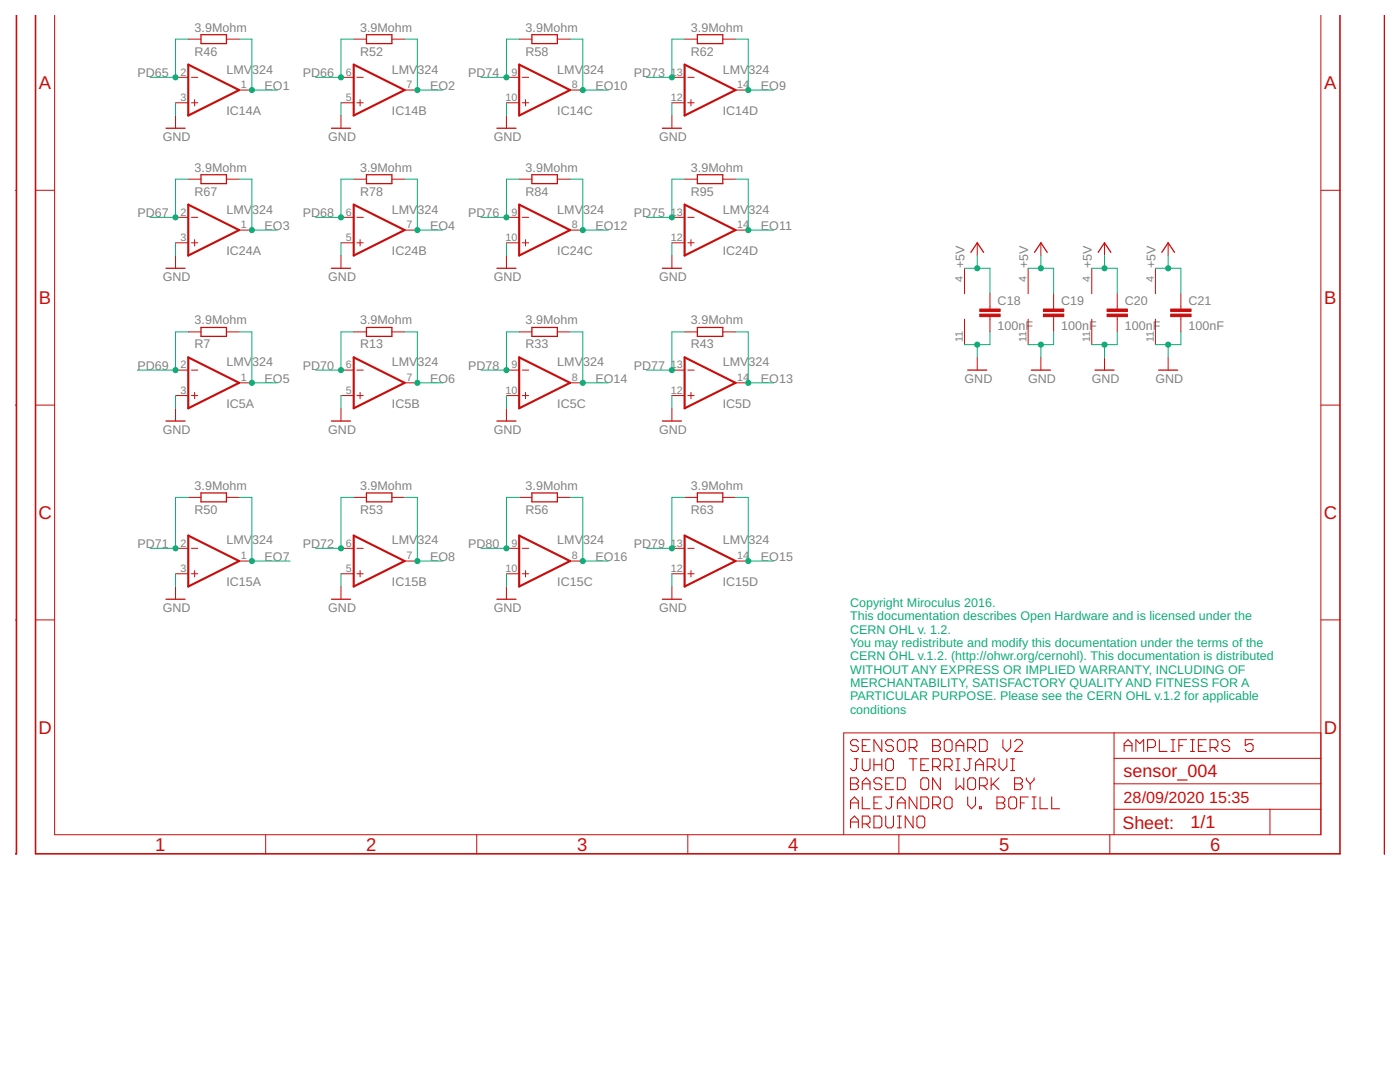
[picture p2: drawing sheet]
<svg xmlns="http://www.w3.org/2000/svg" width="279mm" height="216mm" viewBox="0 0 279 216" stroke-linecap="round" stroke-linejoin="round" font-family="sans-serif">
<g fill="none" stroke="#c90d0c" stroke-width=".21">
<path d="M169.7 155.2h1.2l.4 .4v.4l-.4 .4 .4 .4v.4l-.4 .4h-1.2zM169.7 156.4h1.2M170.5 151.4h.8M170.9 151.4v2l-.4 .4h-.4l-.4-.4M171.3 148l-.4-.4h-.8l-.4 .4v.4l.4 .4h.8l.4 .4v.3l-.4 .4h-.8l-.4-.4M172.1 148.8h.8M172.1 151.4v2l.4 .4h.7l.4-.4v-2M172.1 157.6v-1.6l.8-.8 .7 .8v1.6M172.1 159v2.4h1.5M172.1 156.4h1.5M173.6 147.6h-1.5v2.3h1.5M174.4 151.4v2.4"/>
<path d="M174.4 152.6h1.6M176 147.6v2.3l-1.6-2.3v2.3M176 155.6l-.4-.4h-.8l-.4 .4v.4l.4 .4h.8l.4 .4v.4l-.4 .4h-.8l-.4-.4M176 159h-1.6v2.4h1.6M176 151.4v2.4M176.8 156.4h.7M177.1 151.4h.8l.4 .4v1.6l-.4 .4h-.8l-.3-.4v-1.6zM177.5 159h.8M177.9 159v2l-.4 .4h-.4l-.3-.4M178.3 148l-.4-.4h-.8l-.3 .4v.4l.3 .4h.8l.4 .4v.3l-.4 .4h-.8l-.3-.4M178.3 155.2h-1.5v2.4h1.5M179.1 155.2h1.2l.4 .4v1.6l-.4 .4h-1.2z"/>
<path d="M179.5 147.6h.8l.4 .4v1.5l-.4 .4h-.8l-.4-.4v-1.5zM181.4 149.2h1.2l.4-.4v-.8l-.4-.4h-1.2v2.3M181.4 151.4h1.6M182.2 149.2l.8 .7M182.2 151.4v2.4M183 159v2.4l-1.6-2.4v2.4M183.8 152.6h.8M183.8 159h1.2l.3 .4v1.6l-.3 .4h-1.2zM184.2 155.2h.8l.3 .4v1.6l-.3 .4h-.8l-.4-.4v-1.6zM185.3 151.4h-1.5v2.4h1.5M186.1 147.6h1.2l.4 .4v.4l-.4 .4 .4 .4v.3l-.4 .4h-1.2zM186.1 148.8h1.2"/>
<path d="M186.1 153h1.2l.4-.4v-.8l-.4-.4h-1.2v2.4M186.9 153l.8 .8M187.7 155.2v2.4l-1.6-2.4v2.4M188.4 153h1.2l.4-.4v-.8l-.4-.4h-1.2v2.4M188.8 147.6h.8l.4 .4v1.5l-.4 .4h-.8l-.4-.4v-1.5zM188.8 159h.8l.4 .4v1.6l-.4 .4h-.8l-.4-.4v-1.6zM189.2 153l.8 .8M190.8 148.8h1.5M190.8 149.9v-1.5l.8-.8 .7 .8v1.5M190.8 155.2v2.4l.8-.8 .7 .8v-2.4M190.8 153.8h.8M190.8 151.4h.8"/>
<path d="M191.2 151.4v2.4M193.1 149.2h1.2l.4-.4v-.8l-.4-.4h-1.2v2.3M193.1 159v1.6l.8 .8 .8-.8v-1.6M193.1 151.4h.8M193.5 155.2h.8l.4 .4v1.6l-.4 .4h-.8l-.4-.4v-1.6zM193.5 151.4v2l-.4 .4h-.4l-.4-.4M193.9 149.2l.8 .7M194.7 153.8v-1.6l.8-.8 .8 .8v1.6M194.7 152.6h1.6M195.5 147.6h1.1l.4 .4v1.5l-.4 .4h-1.1zM195.5 156.8h1.1l.4-.4v-.8l-.4-.4h-1.1v2.4M196.3 156.8l.7 .8"/>
<path d="M197 153h1.2l.4-.4v-.8l-.4-.4h-1.2v2.4M197.8 153l.8 .8M197.8 155.2v2.4M198.2 156.4l1.2 1.2M199 159h1.2l.3 .4v.4l-.3 .4 .3 .4v.4l-.3 .4h-1.2zM199.4 151.4v1.6l.8 .8 .7-.8v-1.6M199.4 155.2l-1.6 1.6M200.2 147.6v1.6l.7 .7 .8-.7v-1.6M201.7 153.8h.8M201.7 151.4h.8M201.7 159h.8l.4 .4v1.6l-.4 .4h-.8l-.4-.4v-1.6zM202.1 151.4v2.4"/>
<path d="M202.5 148l.4-.4h.7l.4 .4v.4l-1.5 1.5h1.5M202.5 155.2h1.1l.4 .4v.4l-.4 .4 .4 .4v.4l-.4 .4h-1.1zM202.5 156.4h1.1M204.8 155.2v.4l.8 .8M205.2 159h-1.6v2.4M205.6 156.4v1.2M206 159h.8M206.4 155.2v.4l-.8 .8M206.4 159v2.4M207.6 159v2.4h1.5M209.9 159v2.4h1.6M224.3 148.8h1.6"/>
<path d="M224.3 149.9v-1.5l.8-.8 .8 .8v1.5M226.7 149.9v-2.3l.8 .8 .7-.8v2.3M229 149.2h1.2l.4-.4v-.8l-.4-.4h-1.2v2.3M231.4 147.6v2.3h1.5M233.7 147.6h.8M233.7 149.9h.8M234.1 147.6v2.3M235.3 148.8h.8M236.8 147.6h-1.5v2.3M237.6 147.6h.8M237.6 149.9h.8M238 147.6v2.3"/>
<path d="M239.2 148.8h.7M240.7 147.6h-1.5v2.3h1.5M241.5 149.2h1.2l.4-.4v-.8l-.4-.4h-1.2v2.3M242.3 149.2l.8 .7M245.4 148l-.4-.4h-.8l-.4 .4v.4l.4 .4h.8l.4 .4v.3l-.4 .4h-.8l-.4-.4M250.1 147.6h-1.6v1.2l.8-.4h.4l.4 .4v.7l-.4 .4h-.8l-.4-.4M169.7 161.4v-1.6l.8-.8 .8 .8v1.6M169.7 165.2v-1.6l.8-.8 .8 .8v1.6M169.7 160.2h1.6M169.7 164h1.6M172.1 164.4h1.1l.4-.4v-.8l-.4-.4h-1.1v2.4M172.9 164.4l.7 .8"/>
<path d="M174.4 162.8h1.2l.4 .4v1.6l-.4 .4h-1.2zM174.4 160.2h.8M176.8 162.8v2l.3 .4h.8l.4-.4v-2M179.1 161.4v-1.6l.8-.8 .8 .8v1.6M179.1 160.2h1.6M179.1 162.8h.8M179.1 165.2h.8M179.5 162.8v2.4M182.2 162.8v2.4l-1.5-2.4v2.4M183.4 162.8h.8l.4 .4v1.6l-.4 .4h-.8l-.4-.4v-1.6zM186.1 160.6h1.2l.4-.4v-.8l-.4-.4h-1.2v2.4M186.9 160.6l.8 .8"/>
<path d="M195.5 161h.4v.4h-.4zM199 160.2h1.2M203.6 160.2h.8M206 161.4h.8"/>
</g>
<g fill="none" stroke="#c90d0c" stroke-width=".42">
<path d="M37.6 12.9l10.1 5.1-10.1 5.1zM70.6 12.9l10.2 5.1-10.2 5.1zM103.6 12.9l10.2 5.1-10.2 5.1zM136.6 12.9l10.2 5.1-10.2 5.1zM37.6 40.8l10.1 5.1-10.1 5.1zM70.6 40.8l10.2 5.1-10.2 5.1zM103.6 40.8l10.2 5.1-10.2 5.1zM136.6 40.8l10.2 5.1-10.2 5.1zM37.6 71.3l10.1 5.1-10.1 5.1zM70.6 71.3l10.2 5.1-10.2 5.1zM103.6 71.3l10.2 5.1-10.2 5.1zM136.6 71.3l10.2 5.1-10.2 5.1z"/>
<path d="M37.6 106.9l10.1 5.1-10.1 5zM70.6 106.9l10.2 5.1-10.2 5zM103.6 106.9l10.2 5.1-10.2 5zM136.6 106.9l10.2 5.1-10.2 5z"/>
</g>
<g fill="none" stroke="#c90d0c" stroke-width=".2">
<path d="M35 15.4h2.6M37.6 7.8h2.5M38.2 15.4h1.3M38.8 19.9v1.2M45.2 7.8h2.5M47.7 18h2.6M68.1 15.4h2.5M70.6 7.8h2.5M71.2 15.4h1.3M71.9 19.9v1.2M78.2 7.8h2.6M80.8 18h2.5"/>
<path d="M101.1 15.4h2.5M103.6 7.8h2.6M104.2 15.4h1.3M104.9 19.9v1.2M111.2 7.8h2.6M113.8 18h2.5M134.1 15.4h2.5M136.6 7.8h2.6M137.3 15.4h1.2M137.9 19.9v1.2M144.3 7.8h2.5M146.8 18h2.5"/>
<path d="M263.6 3v163.6h-252.7v-163.6M3 38h.3M7.1 38h3.8M35 20.5h2.6M35 23.1v2.5M37.6 35.8h2.5M38.2 20.5h1.3M45.2 35.8h2.5M68.1 20.5h2.5M68.1 23.1v2.5M70.6 35.8h2.5M71.2 20.5h1.3"/>
<path d="M78.2 35.8h2.6M101.1 20.5h2.5M101.1 23.1v2.5M103.6 35.8h2.6M104.2 20.5h1.3M111.2 35.8h2.6M134.1 20.5h2.5M134.1 23.1v2.5M136.6 35.8h2.6M137.3 20.5h1.2M144.3 35.8h2.5M263.6 38h3.8"/>
<path d="M276.3 38h.1M35 48.5h2.6M35 43.4h2.6M35 51v2.5M38.2 48.5h1.3M38.2 43.4h1.3M38.8 47.8v1.3M47.7 45.9h2.6M68.1 48.5h2.5M68.1 43.4h2.5M68.1 51v2.5M71.2 48.5h1.3"/>
<path d="M71.2 43.4h1.3M71.9 47.8v1.3M80.8 45.9h2.5M101.1 48.5h2.5M101.1 43.4h2.5M101.1 51v2.5M104.2 48.5h1.3M104.2 43.4h1.3M104.9 47.8v1.3M113.8 45.9h2.5M134.1 48.5h2.5M134.1 43.4h2.5"/>
<path d="M134.1 51v2.5M137.3 48.5h1.2M137.3 43.4h1.2M137.9 47.8v1.3M146.8 45.9h2.5M192.5 53.5v5.1M195 48.5v2.5M197.6 58.6v3.1M205.2 53.5v5.1M207.7 48.5v2.5M210.3 58.6v3.1M217.9 53.5v5.1"/>
<path d="M220.4 48.5v2.5M223 58.6v3.1M230.6 53.5v5.1M233.1 48.5v2.5M235.7 58.6v3.1M35 78.9h2.6M35 73.9h2.6M37.6 66.2h2.5M38.2 78.9h1.3M38.2 73.9h1.3M38.8 78.3v1.3M45.2 66.2h2.5"/>
<path d="M47.7 76.4h2.6M68.1 78.9h2.5M68.1 73.9h2.5M70.6 66.2h2.5M71.2 78.9h1.3M71.2 73.9h1.3M71.9 78.3v1.3M78.2 66.2h2.6M80.8 76.4h2.5M101.1 78.9h2.5M101.1 73.9h2.5M103.6 66.2h2.6"/>
<path d="M104.2 78.9h1.3M104.2 73.9h1.3M104.9 78.3v1.3M111.2 66.2h2.6M113.8 76.4h2.5M134.1 78.9h2.5M134.1 73.9h2.5M136.6 66.2h2.6M137.3 78.9h1.2M137.3 73.9h1.2M137.9 78.3v1.3M144.3 66.2h2.5"/>
<path d="M146.8 76.4h2.5M192.5 63.7v5.1M195 71.3v2.6M197.6 63.2v3M205.2 63.7v5.1M207.7 71.3v2.6M210.3 63.2v3M217.9 63.7v5.1M220.4 71.3v2.6M223 63.2v3M230.6 63.7v5.1M233.1 71.3v2.6"/>
<path d="M235.7 63.2v3M3 80.8h.3M7.1 80.8h3.8M35 81.5v2.5M37.6 99.3h2.5M45.2 99.3h2.5M68.1 81.5v2.5M70.6 99.3h2.5M78.2 99.3h2.6M101.1 81.5v2.5M103.6 99.3h2.6M111.2 99.3h2.6"/>
<path d="M134.1 81.5v2.5M136.6 99.3h2.6M144.3 99.3h2.5M263.6 80.8h3.8M276.3 80.8h.1M35 114.5h2.6M35 109.4h2.6M35 117v2.6M38.2 114.5h1.3M38.2 109.4h1.3M38.8 113.9v1.2M47.7 112h2.6"/>
<path d="M68.1 114.5h2.5M68.1 109.4h2.5M68.1 117v2.6M71.2 114.5h1.3M71.2 109.4h1.3M71.9 113.9v1.2M80.8 112h2.5M101.1 114.5h2.5M101.1 109.4h2.5M101.1 117v2.6M104.2 114.5h1.3M104.2 109.4h1.3"/>
<path d="M104.9 113.9v1.2M113.8 112h2.5M134.1 114.5h2.5M134.1 109.4h2.5M134.1 117v2.6M137.3 114.5h1.2M137.3 109.4h1.2M137.9 113.9v1.2M146.8 112h2.5M3 123.7h.3M7.1 123.7h3.8M263.6 123.7h3.8"/>
<path d="M276.3 123.7h.1M222.3 146.2v20.4M222.3 156.4h41.3M222.3 151.3h41.3M263.6 146.2h-95.2v20.4M53 166.6v3.8M95.1 166.6v3.8M137.3 166.6v3.8M179.4 166.6v3.8M221.5 166.6v3.8M222.3 161.5h41.3M253.4 161.5v5.1"/>
</g>
<g fill="none" stroke="#c90d0c" stroke-width=".25">
<path d="M40.1 6.9h5.1v1.8h-5.1zM73.1 6.9h5.1v1.8h-5.1zM106.2 6.9h5v1.8h-5zM139.2 6.9h5.1v1.8h-5.1zM33.1 25.6h3.8M40.1 34.9h5.1v1.7h-5.1zM66.1 25.6h3.9M73.1 34.9h5.1v1.7h-5.1zM99.2 25.6h3.8M106.2 34.9h5v1.7h-5zM132.2 25.6h3.8M139.2 34.9h5.1v1.7h-5.1z"/>
<path d="M33.1 53.5h3.8M66.1 53.5h3.9M99.2 53.5h3.8M132.2 53.5h3.8M193.8 50.4l1.2-1.9 1.3 1.9M206.5 50.4l1.2-1.9 1.3 1.9M219.2 50.4l1.2-1.9 1.3 1.9M231.9 50.4l1.2-1.9 1.3 1.9M40.1 65.3h5.1v1.8h-5.1zM73.1 65.3h5.1v1.8h-5.1zM106.2 65.3h5v1.8h-5zM139.2 65.3h5.1v1.8h-5.1z"/>
<path d="M193.1 73.9h3.8M205.8 73.9h3.8M218.5 73.9h3.8M231.2 73.9h3.8M33.1 84h3.8M40.1 98.4h5.1v1.7h-5.1zM66.1 84h3.9M73.1 98.4h5.1v1.7h-5.1zM99.2 84h3.8M106.2 98.4h5v1.7h-5zM132.2 84h3.8M139.2 98.4h5.1v1.7h-5.1z"/>
<path d="M33.1 119.6h3.8M66.1 119.6h3.9M99.2 119.6h3.8M132.2 119.6h3.8"/>
</g>
<path d="M3.3 3v167.4h-.3M267.4 3v167.4h-260.3v-167.4M276.3 3v167.4h.1" fill="none" stroke="#c90d0c" stroke-width=".32"/>
<g fill="#c90d0c" stroke="#c90d0c" stroke-width=".2">
<path d="M195.5 62.7h4.1v.5h-4.1z"/>
<path d="M195.5 61.7h4.1v.5h-4.1z"/>
<path d="M208.2 62.7h4.1v.5h-4.1z"/>
<path d="M208.2 61.7h4.1v.5h-4.1z"/>
<path d="M220.9 62.7h4.1v.5h-4.1z"/>
<path d="M220.9 61.7h4.1v.5h-4.1z"/>
<path d="M233.6 62.7h4.1v.5h-4.1z"/>
<path d="M233.6 61.7h4.1v.5h-4.1z"/>
</g>
<g fill="none" stroke="#0dab76" stroke-width=".2">
<path d="M37.6 7.8h-2.6v7.6h-5M47.7 7.8h2.6v10.2h5.1M70.6 7.8h-2.5v7.6h-5.1M80.8 7.8h2.5v10.2h5.1M103.6 7.8h-2.5v7.6h-5.1M113.8 7.8h2.5v10.2h5.1M136.6 7.8h-2.5v7.6h-5.1M146.8 7.8h2.5v10.2h5.1M35 20.5v2.6M37.6 35.8h-2.6v7.6h-5M47.7 35.8h2.6v10.1h5.1M68.1 20.5v2.6"/>
<path d="M70.6 35.8h-2.5v7.6h-5.1M80.8 35.8h2.5v10.1h5.1M101.1 20.5v2.6M103.6 35.8h-2.5v7.6h-5.1M113.8 35.8h2.5v10.1h5.1M134.1 20.5v2.6M136.6 35.8h-2.5v7.6h-5.1M146.8 35.8h2.5v10.1h5.1M35 48.5v2.5M68.1 48.5v2.5M101.1 48.5v2.5M134.1 48.5v2.5"/>
<path d="M192.5 53.5h5.1v5.1M195 51v2.5M205.2 53.5h5.1v5.1M207.7 51v2.5M217.9 53.5h5.1v5.1M220.4 51v2.5M230.6 53.5h5.1v5.1M233.1 51v2.5M35 78.9v2.6M37.6 66.2h-2.6v7.7h-7.6M47.7 66.2h2.6v10.2h5.1M68.1 78.9v2.6"/>
<path d="M70.6 66.2h-2.5v7.7h-5.1M80.8 66.2h2.5v10.2h5.1M101.1 78.9v2.6M103.6 66.2h-2.5v7.7h-5.1M113.8 66.2h2.5v10.2h5.1M134.1 78.9v2.6M136.6 66.2h-2.5v7.7h-5.1M146.8 66.2h2.5v10.2h5.1M195 68.8v2.5M197.6 66.2v2.6h-5.1M207.7 68.8v2.5M210.3 66.2v2.6h-5.1"/>
<path d="M220.4 68.8v2.5M223 66.2v2.6h-5.1M233.1 68.8v2.5M235.7 66.2v2.6h-5.1M37.6 99.3h-2.6v10.1h-5M47.7 99.3h2.6v12.7h7.6M70.6 99.3h-2.5v10.1h-5.1M80.8 99.3h2.5v12.7h5.1M103.6 99.3h-2.5v10.1h-5.1M113.8 99.3h2.5v12.7h5.1M136.6 99.3h-2.5v10.1h-5.1M146.8 99.3h2.5v12.7h5.1"/>
<path d="M35 114.5v2.5M68.1 114.5v2.5M101.1 114.5v2.5M134.1 114.5v2.5"/>
</g>
<g fill="#0dab76" stroke="#0dab76" stroke-width=".2">
<circle cx="195" cy="68.8" r=".51"/>
<circle cx="207.7" cy="68.8" r=".51"/>
<circle cx="220.4" cy="68.8" r=".51"/>
<circle cx="233.1" cy="68.8" r=".51"/>
<circle cx="195" cy="53.5" r=".51"/>
<circle cx="207.7" cy="53.5" r=".51"/>
<circle cx="220.4" cy="53.5" r=".51"/>
<circle cx="233.1" cy="53.5" r=".51"/>
<circle cx="50.3" cy="45.9" r=".51"/>
<circle cx="83.3" cy="45.9" r=".51"/>
<circle cx="50.3" cy="18" r=".51"/>
<circle cx="83.3" cy="18" r=".51"/>
<circle cx="83.3" cy="76.4" r=".51"/>
<circle cx="116.3" cy="76.4" r=".51"/>
<circle cx="149.3" cy="76.4" r=".51"/>
<circle cx="116.3" cy="45.9" r=".51"/>
<circle cx="149.3" cy="45.9" r=".51"/>
<circle cx="149.3" cy="18" r=".51"/>
<circle cx="50.3" cy="76.4" r=".51"/>
<circle cx="50.3" cy="112" r=".51"/>
<circle cx="83.3" cy="112" r=".51"/>
<circle cx="149.3" cy="112" r=".51"/>
<circle cx="116.3" cy="112" r=".51"/>
<circle cx="134.1" cy="73.9" r=".51"/>
<circle cx="35" cy="15.4" r=".51"/>
<circle cx="134.1" cy="15.4" r=".51"/>
<circle cx="68.1" cy="15.4" r=".51"/>
<circle cx="101.1" cy="15.4" r=".51"/>
<circle cx="35" cy="43.4" r=".51"/>
<circle cx="134.1" cy="43.4" r=".51"/>
<circle cx="68.1" cy="43.4" r=".51"/>
<circle cx="101.1" cy="43.4" r=".51"/>
<circle cx="35" cy="73.9" r=".51"/>
<circle cx="68.1" cy="73.9" r=".51"/>
<circle cx="101.1" cy="73.9" r=".51"/>
<circle cx="35" cy="109.4" r=".51"/>
<circle cx="134.1" cy="109.4" r=".51"/>
<circle cx="68.1" cy="109.4" r=".51"/>
<circle cx="101.1" cy="109.4" r=".51"/>
<circle cx="116.3" cy="18" r=".51"/>
</g>
<g font-size="3.7" fill="#c90d0c">
<text x="7.8" y="17.8">A</text>
<text x="264.3" y="17.8">A</text>
<text x="7.8" y="60.7">B</text>
<text x="264.3" y="60.7">B</text>
<text x="7.7" y="103.6">C</text>
<text x="264.2" y="103.6">C</text>
<text x="7.7" y="146.4">D</text>
<text x="264.2" y="146.4">D</text>
<text x="30.9" y="169.7">1</text>
<text x="73.1" y="169.7">2</text>
<text x="115.2" y="169.7">3</text>
<text x="157.3" y="169.7">4</text>
<text x="199.4" y="169.7">5</text>
<text x="241.5" y="169.7">6</text>
</g>
<g font-size="3.6" fill="#c90d0c">
<text x="224.2" y="155.1">sensor_004</text>
<text x="224" y="165.4">Sheet:</text>
<text x="237.6" y="165.3">1/1</text>
</g>
<g font-size="3.2" fill="#c90d0c">
<text x="224.2" y="160.2">28/09/2020</text>
<text x="241.3" y="160.2">15:35</text>
</g>
<g font-size="2.5" fill="#808080">
<text x="38.8" y="6.3">3.9Mohm</text>
<text x="38.8" y="11.1">R46</text>
<text x="71.9" y="6.3">3.9Mohm</text>
<text x="71.9" y="11.1">R52</text>
<text x="104.9" y="6.3">3.9Mohm</text>
<text x="104.9" y="11.1">R58</text>
<text x="137.9" y="6.3">3.9Mohm</text>
<text x="137.9" y="11.1">R62</text>
<text x="27.4" y="15.4">PD65</text>
<text x="45.2" y="14.7">LMV</text>
<text x="50.3" y="14.7">324</text>
<text x="52.8" y="18">EO1</text>
<text x="60.4" y="15.4">PD66</text>
<text x="78.2" y="14.7">LMV</text>
<text x="83.4" y="14.7">324</text>
<text x="85.8" y="18">EO2</text>
<text x="93.4" y="15.4">PD74</text>
<text x="111.2" y="14.7">LMV</text>
<text x="116.4" y="14.7">324</text>
<text x="118.8" y="18">EO10</text>
<text x="126.5" y="15.4">PD73</text>
<text x="144.2" y="14.7">LMV</text>
<text x="149.4" y="14.7">324</text>
<text x="151.9" y="18">EO9</text>
<text x="45.2" y="22.9">IC14A</text>
<text x="78.2" y="22.9">IC14B</text>
<text x="111.2" y="22.9">IC14C</text>
<text x="144.2" y="22.9">IC14D</text>
<text x="32.5" y="28.1">GND</text>
<text x="65.5" y="28.1">GND</text>
<text x="98.5" y="28.1">GND</text>
<text x="131.5" y="28.1">GND</text>
<text x="38.8" y="34.2">3.9Mohm</text>
<text x="71.9" y="34.2">3.9Mohm</text>
<text x="104.9" y="34.2">3.9Mohm</text>
<text x="137.9" y="34.2">3.9Mohm</text>
<text x="38.8" y="39">R67</text>
<text x="71.9" y="39">R78</text>
<text x="104.9" y="39">R84</text>
<text x="137.9" y="39">R95</text>
<text x="27.4" y="43.4">PD67</text>
<text x="45.2" y="42.6">LMV</text>
<text x="50.3" y="42.6">324</text>
<text x="52.8" y="45.9">EO3</text>
<text x="60.4" y="43.4">PD68</text>
<text x="78.2" y="42.6">LMV</text>
<text x="83.4" y="42.6">324</text>
<text x="85.8" y="45.9">EO4</text>
<text x="93.4" y="43.4">PD76</text>
<text x="111.2" y="42.6">LMV</text>
<text x="116.4" y="42.6">324</text>
<text x="118.8" y="45.9">EO12</text>
<text x="126.5" y="43.4">PD75</text>
<text x="144.2" y="42.6">LMV</text>
<text x="149.4" y="42.6">324</text>
<text x="151.9" y="45.9">EO11</text>
<text x="45.2" y="50.9">IC24A</text>
<text x="78.2" y="50.9">IC24B</text>
<text x="111.2" y="50.9">IC24C</text>
<text x="144.2" y="50.9">IC24D</text>
<text x="192.5" y="53.5" transform="rotate(-90 192.5 53.5)">+5V</text>
<text x="205.2" y="53.5" transform="rotate(-90 205.2 53.5)">+5V</text>
<text x="217.9" y="53.5" transform="rotate(-90 217.9 53.5)">+5V</text>
<text x="230.6" y="53.5" transform="rotate(-90 230.6 53.5)">+5V</text>
<text x="32.5" y="56.1">GND</text>
<text x="65.5" y="56.1">GND</text>
<text x="98.5" y="56.1">GND</text>
<text x="131.5" y="56.1">GND</text>
<text x="38.8" y="64.7">3.9Mohm</text>
<text x="71.9" y="64.7">3.9Mohm</text>
<text x="104.9" y="64.7">3.9Mohm</text>
<text x="137.9" y="64.7">3.9Mohm</text>
<text x="199.1" y="65.8">100nF</text>
<text x="199.1" y="60.8">C18</text>
<text x="211.8" y="65.8">100nF</text>
<text x="211.8" y="60.8">C19</text>
<text x="224.5" y="65.8">100nF</text>
<text x="224.5" y="60.8">C20</text>
<text x="237.2" y="65.8">100nF</text>
<text x="237.2" y="60.8">C21</text>
<text x="38.8" y="69.5">R7</text>
<text x="71.9" y="69.5">R13</text>
<text x="104.9" y="69.5">R33</text>
<text x="137.9" y="69.5">R43</text>
<text x="27.4" y="73.8">PD69</text>
<text x="45.2" y="73.1">LMV</text>
<text x="50.3" y="73.1">324</text>
<text x="52.8" y="76.4">EO5</text>
<text x="60.4" y="73.8">PD70</text>
<text x="78.2" y="73.1">LMV</text>
<text x="83.4" y="73.1">324</text>
<text x="85.8" y="76.4">EO6</text>
<text x="93.4" y="73.8">PD78</text>
<text x="111.2" y="73.1">LMV</text>
<text x="116.4" y="73.1">324</text>
<text x="118.8" y="76.4">EO14</text>
<text x="126.5" y="73.8">PD77</text>
<text x="144.2" y="73.1">LMV</text>
<text x="149.4" y="73.1">324</text>
<text x="151.9" y="76.4">EO13</text>
<text x="192.5" y="76.4">GND</text>
<text x="205.2" y="76.4">GND</text>
<text x="217.9" y="76.4">GND</text>
<text x="230.6" y="76.4">GND</text>
<text x="45.2" y="81.3">IC5A</text>
<text x="78.2" y="81.3">IC5B</text>
<text x="111.2" y="81.3">IC5C</text>
<text x="144.2" y="81.3">IC5D</text>
<text x="32.5" y="86.5">GND</text>
<text x="65.5" y="86.5">GND</text>
<text x="98.5" y="86.5">GND</text>
<text x="131.5" y="86.5">GND</text>
<text x="38.8" y="97.7">3.9Mohm</text>
<text x="71.9" y="97.7">3.9Mohm</text>
<text x="104.9" y="97.7">3.9Mohm</text>
<text x="137.9" y="97.7">3.9Mohm</text>
<text x="38.8" y="102.5">R50</text>
<text x="71.9" y="102.5">R53</text>
<text x="104.9" y="102.5">R56</text>
<text x="137.9" y="102.5">R63</text>
<text x="27.4" y="109.4">PD71</text>
<text x="45.2" y="108.6">LMV</text>
<text x="50.3" y="108.6">324</text>
<text x="52.8" y="111.9">EO7</text>
<text x="60.4" y="109.4">PD72</text>
<text x="78.2" y="108.6">LMV</text>
<text x="83.4" y="108.6">324</text>
<text x="85.8" y="111.9">EO8</text>
<text x="93.4" y="109.4">PD80</text>
<text x="111.2" y="108.6">LMV</text>
<text x="116.4" y="108.6">324</text>
<text x="118.8" y="111.9">EO16</text>
<text x="126.5" y="109.4">PD79</text>
<text x="144.2" y="108.6">LMV</text>
<text x="149.4" y="108.6">324</text>
<text x="151.9" y="111.9">EO15</text>
<text x="45.2" y="116.9">IC15A</text>
<text x="78.2" y="116.9">IC15B</text>
<text x="111.2" y="116.9">IC15C</text>
<text x="144.2" y="116.9">IC15D</text>
<text x="32.5" y="122.1">GND</text>
<text x="65.5" y="122.1">GND</text>
<text x="98.5" y="122.1">GND</text>
<text x="131.5" y="122.1">GND</text>
</g>
<g font-size="2.5" fill="#0dab76">
<text x="169.6" y="121.1">Copyright Miroculus 2016.</text>
<text x="169.6" y="123.8">This documentation describes Open Hardware and is licensed under the</text>
<text x="169.6" y="126.4">CERN OHL v. 1.2.</text>
<text x="169.6" y="129.1">You may redistribute and modify this documentation under the terms of the</text>
<text x="169.6" y="131.8">CERN OHL v.1.2. (http://ohwr.org/cernohl). This documentation is distributed</text>
<text x="169.6" y="134.4">WITHOUT ANY EXPRESS OR IMPLIED WARRANTY, INCLUDING OF</text>
<text x="169.6" y="137.1">MERCHANTABILITY, SATISFACTORY QUALITY AND FITNESS FOR A</text>
<text x="169.6" y="139.8">PARTICULAR PURPOSE. Please see the CERN OHL v.1.2 for applicable</text>
<text x="169.6" y="142.4">conditions</text>
</g>
<g font-size="2.1" fill="#808080">
<text x="36" y="15.1">2</text>
<text x="48.1" y="17.6">1</text>
<text x="69" y="15.1">6</text>
<text x="81.1" y="17.6">7</text>
<text x="102.1" y="15.1">9</text>
<text x="114.1" y="17.6">8</text>
<text x="133.9" y="15.1">13</text>
<text x="147.1" y="17.6">14</text>
<text x="36" y="20.2">3</text>
<text x="69" y="20.2">5</text>
<text x="100.9" y="20.2">10</text>
<text x="133.9" y="20.2">12</text>
<text x="36" y="43">2</text>
<text x="48.1" y="45.6">1</text>
<text x="69" y="43">6</text>
<text x="81.1" y="45.6">7</text>
<text x="102.1" y="43">9</text>
<text x="114.1" y="45.6">8</text>
<text x="133.9" y="43">13</text>
<text x="147.1" y="45.6">14</text>
<text x="36" y="48.1">3</text>
<text x="69" y="48.1">5</text>
<text x="100.9" y="48.1">10</text>
<text x="133.9" y="48.1">12</text>
<text x="192.1" y="56.3" transform="rotate(-90 192.1 56.3)">4</text>
<text x="204.8" y="56.3" transform="rotate(-90 204.8 56.3)">4</text>
<text x="217.5" y="56.3" transform="rotate(-90 217.5 56.3)">4</text>
<text x="230.2" y="56.3" transform="rotate(-90 230.2 56.3)">4</text>
<text x="192.1" y="68.2" transform="rotate(-90 192.1 68.2)">11</text>
<text x="204.8" y="68.2" transform="rotate(-90 204.8 68.2)">11</text>
<text x="217.5" y="68.2" transform="rotate(-90 217.5 68.2)">11</text>
<text x="230.2" y="68.2" transform="rotate(-90 230.2 68.2)">11</text>
<text x="36" y="73.5">2</text>
<text x="48.1" y="76">1</text>
<text x="69" y="73.5">6</text>
<text x="81.1" y="76">7</text>
<text x="102.1" y="73.5">9</text>
<text x="114.1" y="76">8</text>
<text x="133.9" y="73.5">13</text>
<text x="147.1" y="76">14</text>
<text x="36" y="78.6">3</text>
<text x="69" y="78.6">5</text>
<text x="100.9" y="78.6">10</text>
<text x="133.9" y="78.6">12</text>
<text x="36" y="109.1">2</text>
<text x="48.1" y="111.6">1</text>
<text x="69" y="109.1">6</text>
<text x="81.1" y="111.6">7</text>
<text x="102.1" y="109.1">9</text>
<text x="114.1" y="111.6">8</text>
<text x="133.9" y="109.1">13</text>
<text x="147.1" y="111.6">14</text>
<text x="36" y="114.1">3</text>
<text x="69" y="114.1">5</text>
<text x="100.9" y="114.1">10</text>
<text x="133.9" y="114.1">12</text>
</g>
</svg>
